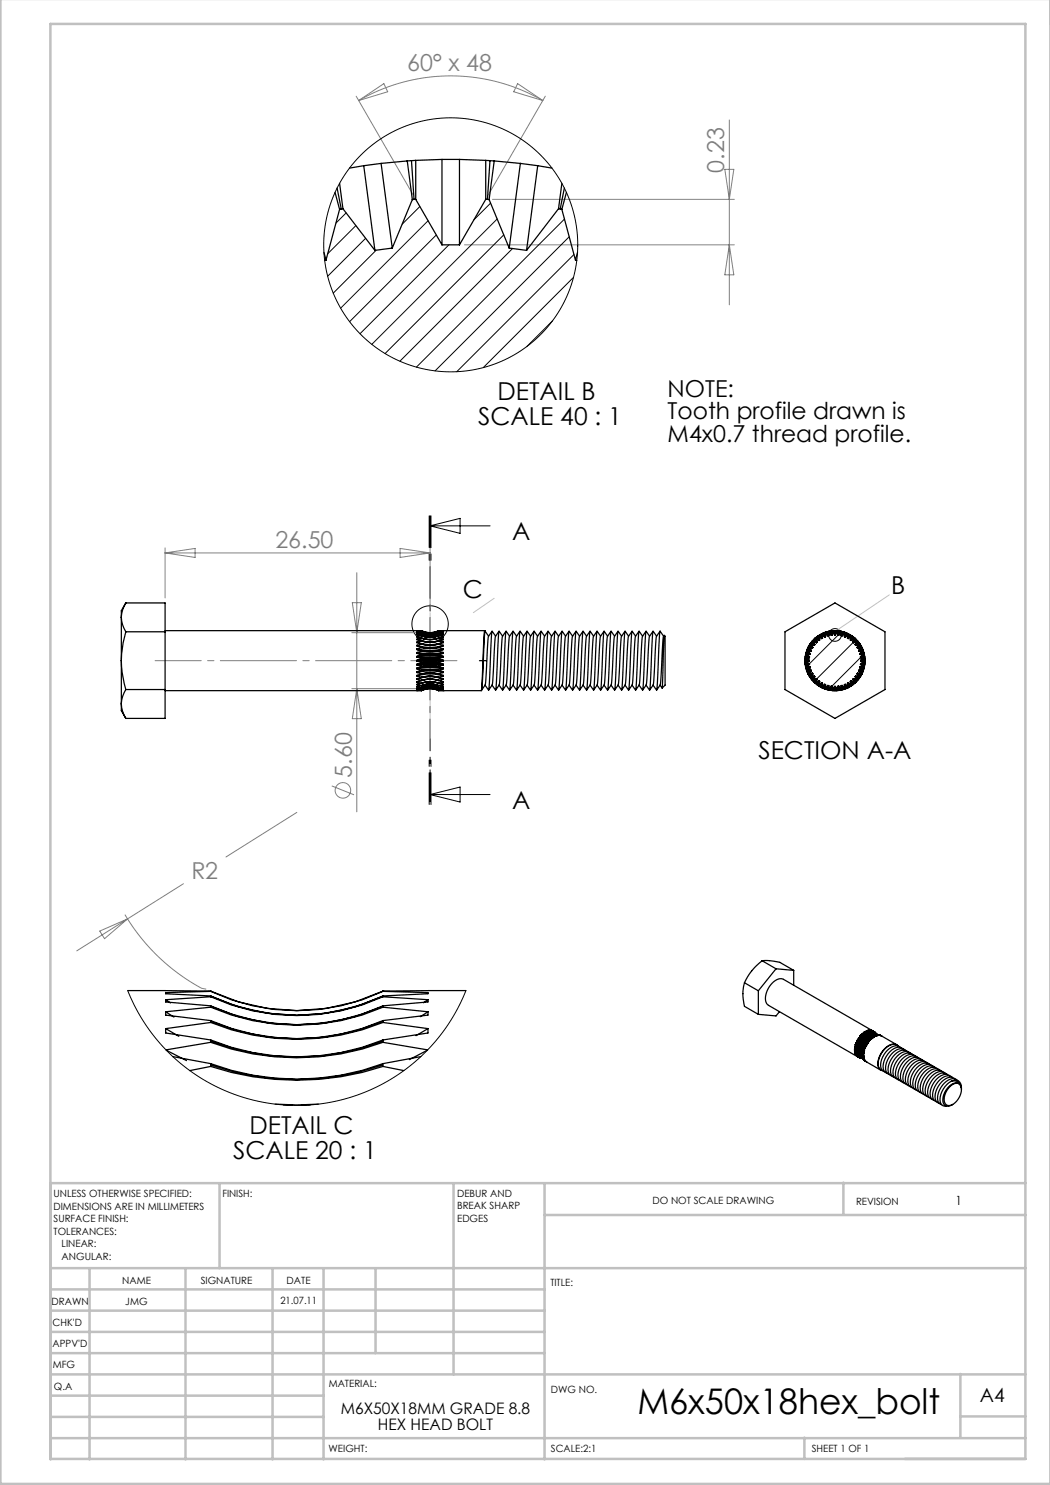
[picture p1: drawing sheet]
<svg xmlns="http://www.w3.org/2000/svg" width="210mm" height="297mm" viewBox="0 0 210 297" stroke-linecap="round" stroke-linejoin="round" font-family="sans-serif">
<g fill="none" stroke="#808080" stroke-width=".2">
<path d="M71.2 19.2l11.4 19.8M103.5 16.7l5.1 3.4-5.9-1.7zM109.1 19.2l-11.5 19.8M71.7 20.1a36.8 36.8 0 0 1 36.9 0M71.7 20.1l5.1-3.4 .7 1.7zM98.5 39.9h48.4M145 33.9h1.8l-.9 6zM145.9 24v37M92.9 49h54M145.9 49l.9 6h-1.8zM33 109.6v10M33 110.6h53"/>
<path d="M33 110.6l6-.9v1.8zM71.4 114.5v47.9M80 109.7l6 .9-6 .9zM86 109.6v11.9M70.4 126.5h14.6M70.4 137.7h14.6M70.5 120.5h1.8l-.9 6zM71.4 137.7l.9 6h-1.8zM66.4 157.2l4.4 1.8M36.7 176.7l-21.3 13.5M59.4 162.5l-14.2 8.9M19.9 186.2l5.6-2.4-4.6 3.9z"/>
<path d="M25 182.9a40 40 0 0 0 15.3 14.8l.9 .1"/>
<circle cx="68.6" cy="158.1" r="1.56"/>
</g>
<g fill="none" stroke="#000" stroke-width=".2">
<path d="M69.2 42.6l-2 2M71.2 45.1l-5.7 5.7M73.1 47.7l-7.6 7.6M75.2 50l-8.5 8.6M84 41.3l-3.6 3.6M85.6 44.2l-17.5 17.4M87.3 47l-17.4 17.3M89.8 49l-17.8 17.7M98.1 40.6l-3.3 3.4M99.4 43.8l-25 25.1M100.7 47l-23.7 23.7M102.5 49.7l-22.5 22.5"/>
<path d="M112.9 43.8l-29.6 29.6M113.8 47.4l-26.8 26.8M114.7 55.5l-18 18M114.8 50.9l-23.5 23.4M110.5 64.2l-5.2 5.1M86 105.2h12M86 105.2l6-1.5v3zM167.6 127l-5.7 5.8M170.6 128.5l-7.2 7.3M172.1 131.5l-5.7 5.7M86 158.9l6-1.5v3zM86 158.9h12"/>
<path d="M25.5 198.1a36.4 36.4 0 0 0 33.9 23 36.4 36.4 0 0 0 33.8-23"/>
<circle cx="90.1" cy="49" r="25.4"/>
<circle cx="86" cy="124.8" r="3.6"/>
<circle cx="167" cy="127" r="1.27"/>
</g>
<path d="M85.8 103.2v10M86 103.2v57.7M86.2 103.2v10M85.8 160.9v-10M86.2 160.9v-10" fill="none" stroke="#000" stroke-width=".2" stroke-dasharray="6.3 1.3 1.3 1.3"/>
<path d="M31 132.1h60.4" fill="none" stroke="#808080" stroke-width=".2" stroke-dasharray="15.2 1.3 1.3 1.3" stroke-dashoffset="6"/>
<path d="M98.8 119.7l-4.1 2.8M177.9 119l-10.3 6.9M86 122.5v25.1" fill="none" stroke="#c0c0c0" stroke-width=".2"/>
<g fill="none" stroke="#c0c0c0" stroke-width=".5">
<path d="M.1 -.1v296.9h210M10.1 236.6h195M43.9 236.6v17M90.7 236.6v38.3M108.9 236.6v55.3M168.7 236.5v6.4M10.1 257.9h98.8M10.1 253.6h195M17.9 253.6v38.3M37.1 253.6v38.3M54.5 253.6v38.3M64.7 253.6v38.3"/>
<path d="M75.1 253.6v17M108.9 243h96.2M10.1 270.6h98.8M10.1 266.4h98.8M10.1 262.1h98.8M10.1 279.1h54.6M10.1 274.9h195M192.1 274.8v12.7M10.1 291.8h195v-287h-195v287.1M10.1 283.4h54.6M10.1 287.6h195M160.9 287.5v4.3"/>
<path d="M192.1 283.3h13"/>
</g>
<g fill="none" stroke="#000" stroke-width=".25">
<path d="M67 38.5l.9 3.4M67.4 37.6l.8 4.2M67.9 36.7l.7 5M72.7 33.1l2.3 17M72.7 33.1l-2.8 .5M76.2 32.7l2.2 16.9M76.2 32.7l-3.5 .4M81.4 32.2l1.1 7.7M81.4 32.2l-5.2 .5M82.3 32.1l.5 7.8M82.3 32.1l-.9 .1M82.5 39.9l-4.1 9.7"/>
<path d="M82.8 39.9h-.3M82.8 39.9h.3M83.1 32.1v7.8M83.1 39.9l5.3 9.1M83.1 32.1h-.8M88.4 31.9v17.1M88.4 31.9l-5.3 .2M88.4 31.9h3.5M91.9 31.9v17.1M91.9 31.9l5.2 .2M97.1 32.1v7.8M97.1 39.9h.4"/>
<path d="M97.1 39.9l-5.2 9.1M97.1 32.1h.9M97.5 39.9h.3M97.8 39.9l4 9.7M98 32.1l-.5 7.8M98 32.1l.8 .1M98.8 32.2l-1 7.7M98.8 32.2l5.3 .5M104.1 32.7l-2.3 16.9M104.1 32.7l3.4 .4M107.5 33.1l-2.2 17M107.5 33.1l2.9 .5"/>
<path d="M112.4 36.7l-.7 5M112.9 37.6l-.9 4.2M113.3 38.5l-.9 3.4M64.8 50.5l.4 1.5M65.2 52l-.3 .1M67.9 41.9l-2.7 10.1M68.2 41.8l-.3 .1M68.6 41.7l-.4 .1M68.6 41.7l6.4 8.4M78.4 49.6l-3.4 .5M88.4 49h3.5M101.8 49.6l3.5 .5"/>
<path d="M111.7 41.7l.3 .1M111.7 41.7l-6.4 8.4M112 41.8l.4 .1M112.4 41.9l2.7 10.1M115.1 52l.3 .1M115.5 50.5l-.4 1.5M24.3 123.5v8.6M24.3 123.5a5.8 5.8 0 0 0 .9 2.9M24.3 132.1v8.7M24.3 132.1a20.2 20.2 0 0 0 .9 5.8M25.2 126.4l-.6 2.2-.3 3.5M25.2 137.9a5.8 5.8 0 0 0-.9 2.9"/>
<path d="M25.2 120.6a5.8 5.8 0 0 0-.9 2.9M25.2 120.6l-.9 1.5v1.4M25.2 120.6h7.8v23.1h-7.8M25.2 126.4h7.8M25.2 137.9h7.8M33 138.1h50.4M33 126.1h50.4M83.4 132.2h5.2M83.4 132h5.2M83.4 132.8l2.3-.1 2.9 .1M83.4 131.4l2.3 .1 2.9-.1M83.4 131.3l2.3 .1 2.9-.1"/>
<path d="M83.4 133l2.3-.1 2.9 .1M83.4 133.6a15.6 15.6 0 0 1 5.2 0M83.4 130.7a15.6 15.6 0 0 0 5.2 0M83.4 133.8a15.7 15.7 0 0 1 5.2 0M83.4 130.5a15.6 15.6 0 0 0 5.2 0M83.4 134.3a10.7 10.7 0 0 1 5.2 0M83.4 129.9a10.7 10.7 0 0 0 5.2 0M83.4 134.5a10.7 10.7 0 0 1 5.2 0M83.4 129.8a10.7 10.7 0 0 0 5.2 0M83.4 135.2a8.3 8.3 0 0 1 5.2 0M83.4 129.1a8.3 8.3 0 0 0 5.2 0M83.4 135.9a6.9 6.9 0 0 1 5.2 0"/>
<path d="M83.4 128.4a6.9 6.9 0 0 0 5.2 0M83.4 127.8l.7 .3M83.4 138.1h.1M83.4 126.1h.1M83.4 126.2h.1M83.4 126.3l.9 .1M83.4 126.6l.9 .1M83.4 126.9l.9 .2M83.4 127.3v.1l.9 .2M83.4 127.8v.2l.9 .1M83.4 128.4v.2l.9 .2M83.4 129.1v.1l.9 .2"/>
<path d="M83.4 129.8v.1M83.4 130.5v.2M83.4 131.3v.1M83.4 132v.2M83.4 132.8v.2M83.4 133.6v.2M83.4 134.3v.2M83.4 129.9l.9 .3M83.4 130.7l.9 .2M83.4 131.4l.9 .3M83.4 132.2l.9 .3M83.4 133l.9 .3"/>
<path d="M83.4 133.8l.9 .2M83.4 134.5l.9 .3M83.4 135.2l.9 .2M83.4 135.9l.9 .2M83.4 136.4l.9 .2M83.4 136.9l.9 .2M83.4 137.4l.9 .1M83.4 137.7l.9 .1M83.4 138h.9M83.4 126.1h.9M83.4 126.2h.9M83.4 127.3l.4 .2"/>
<path d="M83.4 126.9l.3 .1M83.4 126.6l.2 .1M83.4 126.3l.1 .1M83.5 137.9l-.1 .1M83.6 137.6l-.2 .1M83.7 137.2l-.3 .2M83.8 136.7l-.4 .2M84.1 136.1l-.7 .3M84.3 132.5h3.4M84.3 131.8h3.4M84.3 132.6h3.4M84.3 131.7h3.4"/>
<path d="M84.3 131h3.4M84.3 133.3h3.4M84.3 133.3l1.7-.1 1.7 .1M84.3 130.9l1.7 .1 1.7-.1M84.3 130.2l1.7 .1 1.7-.1M84.3 134l1.7-.1 1.7 .1M84.3 134.1l1.7-.1 1.7 .1M84.3 129.5l1.7 .2 1.7-.2M84.3 134.8l1.7-.2 1.7 .2M84.3 134.8a7.7 7.7 0 0 1 3.4 0M84.3 129.4a7.7 7.7 0 0 0 3.4 0M84.3 128.8a7.7 7.7 0 0 0 3.4 0"/>
<path d="M84.3 135.4a7.7 7.7 0 0 1 3.4 0M84.3 135.5a6.4 6.4 0 0 1 3.4 0M84.3 128.8a6.4 6.4 0 0 0 3.4 0M84.3 128.2a6.4 6.4 0 0 0 3.4 0M84.3 136.1a6.4 6.4 0 0 1 3.4 0M84.3 136.1a5.5 5.5 0 0 1 3.4 0M84.3 128.1a5.5 5.5 0 0 0 3.4 0M84.3 127.7a5.5 5.5 0 0 0 3.4 0M84.3 136.6a5.5 5.5 0 0 1 3.4 0M84.3 136.7a5 5 0 0 1 3.4 0M84.3 127.6a5 5 0 0 0 3.4 0M84.3 127.2a5 5 0 0 0 3.4 0"/>
<path d="M84.3 137.1a5 5 0 0 1 3.4 0M84.3 137.1a4.6 4.6 0 0 1 3.4 0M84.3 127.1a4.6 4.6 0 0 0 3.4 0M84.3 126.8a4.6 4.6 0 0 0 3.4 0M84.3 137.5a4.6 4.6 0 0 1 3.4 0M84.3 137.5a4.3 4.3 0 0 1 3.4 0M84.3 126.5a4.3 4.3 0 0 0 3.4 0M84.3 137.8a4.3 4.3 0 0 1 3.4 0M84.3 137.8a4.1 4.1 0 0 1 3.4 0M84.3 126.4a4.1 4.1 0 0 0 3.4 0M84.3 126.3a4.1 4.1 0 0 0 3.4 0M84.3 138a4.1 4.1 0 0 1 3.4 0"/>
<path d="M84.3 138a4 4 0 0 1 3.4 0M84.3 138.1a4 4 0 0 1 3.4 0M84.3 126.2a4 4 0 0 0 3.4 0M84.3 126.3h-.9M84.3 134.8l-.9 .3v.1M84.3 135.5l-.9 .2v.2M84.3 136.1l-.9 .2v.1M84.3 136.7l-.9 .1v.1M84.3 137.1l-.9 .3M84.3 137.5l-.9 .2M84.3 137.8l-.9 .2M84.3 138l-.9 .1h.9"/>
<path d="M84.3 126.4v.1M84.3 126.5l-.9 .1M84.3 126.7v.1M84.3 126.8l-.9 .1M84.3 127.1h.1M84.3 127.2l-.9 .1M84.3 127.6h.1M84.3 127.7l-.9 .1M84.3 128.1v.1M84.3 128.2l-.9 .2M84.3 128.8h.1M84.3 128.8l-.9 .3"/>
<path d="M84.3 129.4v.1M84.3 129.5l-.9 .3M84.3 130.2h.1M84.3 130.2l-.9 .3M84.3 130.9v.1M84.3 131l-.9 .3M84.3 131.7h.1M84.3 131.8l-.9 .2M84.3 132.5h.1M84.3 132.6l-.9 .2M84.3 133.3h.1M84.3 133.3l-.9 .3"/>
<path d="M84.3 134v.1M84.3 134.1l-.9 .2M84.3 134.8h.1M84.3 135.4v.1M84.3 136.1h.1M84.3 136.6h.1M84.3 137.1h.1M84.3 137.5h.1M84.3 137.8h.1M84.3 138h.1M84.3 138.1h.1M84.3 138.1h-.9"/>
<path d="M84.3 126.1h.1M84.3 126.2h-.9M84.3 126.2v.1M84.3 134.1l1.7-.2 1.7 .2M84.3 135.5l1.7-.2 1.7 .2M84.3 128.8l1.7 .2 1.7-.2M84.3 136.1l1.7-.3 1.7 .3M84.3 128.2l1.7 .2 1.7-.2M84.3 136.6l1.7-.2 1.7 .2M84.3 127.6l1.7 .3 1.7-.3M84.3 137.1l1.7-.3 1.7 .3M84.3 127.1l1.7 .4 1.7-.4"/>
<path d="M84.3 137.5a4.4 4.4 0 0 1 3.4 0M84.3 126.8a4.4 4.4 0 0 0 3.4 0M84.3 137.8a4.2 4.2 0 0 1 3.4 0M84.3 126.5a4.2 4.2 0 0 0 3.4 0M84.3 126.1a4 4 0 0 0 3.4 0M84.3 127.1v.1M84.3 127.6v.1M84.3 128.2h.1M84.3 129.5h.1M84.3 131h.1M84.3 131.7v.1M84.3 132.5v.1"/>
<path d="M84.3 134.1h.1M84.3 135.5h.1M84.3 136.6v.1M87.7 126.1v.1M87.7 138.1h.1M87.7 138h.1M87.7 137.8h.1M87.7 137.5h.1M87.7 137.1h.1M87.7 136.6v.1M87.7 136.1h.1M87.7 135.5h.1"/>
<path d="M87.7 134.8h.1M87.7 134.1h.1M87.7 133.3h.1M87.7 132.5v.1M87.7 131.7v.1M87.7 131h.1M87.7 130.2h.1M87.7 129.5h.1M87.7 128.8h.1M87.7 128.2h.1M87.7 127.6v.1M87.7 127.1v.1"/>
<path d="M87.7 126.8h.1M87.7 126.5h.1M87.7 126.3h.1M87.7 134.8l.9 .3v.1M87.7 135.5l.9 .2v.2M87.7 136.1l.9 .2v.1M87.7 136.7l.9 .1v.1M87.7 137.1l.9 .3M87.7 137.5l.9 .2M87.7 137.8l.9 .2M87.7 138l.9 .1h-.9M87.7 126.2h.9"/>
<path d="M87.7 138.1h.9M87.7 136.6h.1M87.7 135.4v.1M87.7 134.1l.9 .2M87.7 134v.1M87.7 133.3l.9 .3M87.7 132.6l.9 .2M87.7 132.5h.1M87.7 131.8l.9 .2M87.7 131.7h.1M87.7 131l.9 .3M87.7 130.9v.1"/>
<path d="M87.7 130.2l.9 .3M87.7 129.5l.9 .3M87.7 129.4v.1M87.7 128.8l.9 .3M87.7 128.2l.9 .2M87.7 128.1v.1M87.7 127.7l.9 .1M87.7 127.6h.1M87.7 127.2l.9 .1M87.7 127.1h.1M87.7 126.8l.9 .1M87.7 126.5l.9 .1"/>
<path d="M87.7 126.3h.9M88 136.2l.6 .2M88.3 136.8l.3 .1M88.4 137.2l.2 .2M88.5 137.6l.1 .1M88.6 137.9v.1M88.6 127.8l-.6 .3M88.6 126.1h.1M88.6 138.1h.1M88.6 138.1h7.6M88.6 126.1h8.3M88.6 126.2h.1"/>
<path d="M88.6 126.3l-.9 .1M88.6 126.6l-.9 .1M88.6 126.9l-.9 .2M88.6 127.3v.1l-.9 .2M88.6 127.8v.2l-.9 .1M88.6 128.4v.2l-.9 .2M88.6 129.1v.1l-.9 .2M88.6 129.8v.1M88.6 130.5v.2M88.6 131.3v.1M88.6 132v.2M88.6 132.8v.2"/>
<path d="M88.6 133.6v.2M88.6 134.3v.2M88.6 126.1h-.9M88.6 138h-.9M88.6 137.7l-.9 .1M88.6 137.4l-.9 .1M88.6 136.9l-.9 .2M88.6 136.4l-.9 .2M88.6 135.9l-.9 .2M88.6 135.2l-.9 .2M88.6 134.5l-.9 .3M88.6 133.8l-.9 .2"/>
<path d="M88.6 133l-.9 .3M88.6 132.2l-.9 .3M88.6 131.4l-.9 .3M88.6 130.7l-.9 .2M88.6 129.9l-.9 .3M88.6 126.2h-.9M88.6 127.3l-.3 .2M88.6 126.9l-.2 .1M88.6 126.6l-.1 .1M88.6 126.3v.1M95.9 132.1h1.4M96.3 138v.1"/>
<path d="M97 126.1l.7 1.1M97 126.2l-.8 11.9M97 137l.7 1M97 126.3l-.7 11.7M97.7 127.3l.7-1-.7 11.7a2.59 2.59 0 0 0 .9-2.4l.5-8.3M97.7 127.3l-.6 8.9a2.16 2.16 0 0 1-.8 1.8M98.4 137l.7 1M98.4 126.3l.7 1 .7-1-.7 11.7a2.6 2.6 0 0 0 .9-2.4l.5-8.3M99.8 137l.7 1M99.8 126.3l.7 1 .7-1M101.2 126.3l-.7 11.7a2.68 2.68 0 0 0 .9-2.4l.5-8.3M101.2 137l.7 1"/>
<path d="M101.2 126.3l.7 1 .7-1M102.6 126.3l-.7 11.7a2.68 2.68 0 0 0 .9-2.4l.5-8.3M102.6 137l.7 1M102.6 126.3l.7 .9M104 126.3l-.7 1M104 126.3l-.7 11.7a2.68 2.68 0 0 0 .9-2.4l.5-8.3M104 137l.7 1M104 126.3l.7 .9M104.7 127.3l.7-1-.7 11.7a2.59 2.59 0 0 0 .9-2.4l.5-8.3M105.4 137l.7 1M105.4 126.3l.7 1 .7-1-.7 11.7a2.6 2.6 0 0 0 .9-2.4l.5-8.3M106.8 137l.7 1"/>
<path d="M106.8 126.3l.7 1 .7-1M108.2 126.3l-.7 11.7a2.68 2.68 0 0 0 .9-2.4l.5-8.3M108.2 137l.7 1M108.2 126.3l.7 1 .7-1M109.6 126.3l-.7 11.7a2.68 2.68 0 0 0 .9-2.4l.5-8.3M109.6 137l.7 1M109.6 126.3l.7 .9M111 126.3l-.7 1M111 126.3l-.7 11.7a2.68 2.68 0 0 0 .9-2.4l.5-8.3M111 137l.7 1M111 126.3l.7 .9M111.7 127.3l.7-1-.7 11.7a2.59 2.59 0 0 0 .9-2.4l.5-8.3"/>
<path d="M112.4 137l.7 1M112.4 126.3l.7 .9M113.1 127.3l.7-1-.7 11.7a2.6 2.6 0 0 0 .9-2.4l.5-8.3M113.8 137l.7 1M113.8 126.3l.7 1 .7-1M115.2 126.3l-.7 11.7a2.68 2.68 0 0 0 .9-2.4l.5-8.3M115.2 137l.7 1M115.2 126.3l.7 1 .7-1M116.6 126.3l-.7 11.7a2.68 2.68 0 0 0 .9-2.4l.5-8.3M116.6 137l.7 1M116.6 126.3l.7 .9M118 126.3l-.7 1"/>
<path d="M118 126.3l-.7 11.7a2.68 2.68 0 0 0 .9-2.4l.5-8.3M118 137l.7 1M118 126.3l.7 .9M118.7 127.3l.7-1-.7 11.7a2.59 2.59 0 0 0 .9-2.4l.5-8.3M119.4 137l.7 1M119.4 126.3l.7 .9M120.1 127.3l.7-1-.7 11.7a2.6 2.6 0 0 0 .9-2.4l.5-8.3M120.8 137l.7 1M120.8 126.3l.7 1 .7-1M122.2 126.3l-.7 11.7a2.68 2.68 0 0 0 .9-2.4l.5-8.3M122.2 137l.7 1M122.2 126.3l.7 1 .7-1"/>
<path d="M123.6 126.3l-.7 11.7a2.68 2.68 0 0 0 .9-2.4l.5-8.3M123.6 137l.7 1M123.6 126.3l.7 1 .7-1M125 126.3l-.7 11.7a2.68 2.68 0 0 0 .9-2.4l.5-8.3M125 137l.7 1M125 126.3l.7 .9M125.7 127.3l.7-1-.7 11.7a2.59 2.59 0 0 0 .9-2.4l.5-8.3M126.4 137l.7 1M126.4 126.3l.7 .9M127.1 127.3l.7-1-.7 11.7a2.59 2.59 0 0 0 .9-2.4l.5-8.3M127.8 137l.7 1M127.8 126.3l.7 1 .7-1"/>
<path d="M129.2 126.3l-.7 11.7a2.68 2.68 0 0 0 .9-2.4l.5-8.3M129.2 137l.7 1M129.2 126.3l.7 1 .7-1M130.6 126.3l-.7 11.7a2.68 2.68 0 0 0 .9-2.4l.5-8.3M130.6 137l.7 1M130.6 126.3l.7 1 .7-1M132 137l.4 .6M132 126.2l.7 1M132 126.2l-.7 11.8a2.68 2.68 0 0 0 .9-2.4l.5-8.3M132.8 127.1a2.36 2.36 0 0 1 .2 1.8v8.1l-.6 .6zM132.8 127.1l-.1 .2M157 126.4l10-5.8 10 5.8v11.5l-10 5.8-10-5.8z"/>
<path d="M161 132h.9M161 132.2h.9M161 132v.2M161 132.2v.3M161 132.5h.4M161 131.8h.4M161 132.5h.1M161 131.8v.2M161 131.7l.4 .1M161 131.7v.1M161 132.5v.1M161 132.6v.2"/>
<path d="M161 131.7h.1M161 131.4l.9 .1M161 132.8l.1 .2M161 131.4v.3M161.1 131.3l.8 .1M161.1 133v.3M161.1 131.3l-.1 .1M161.1 131l.4 .1M161.1 131v.3M161.1 133.3h.1M161.1 131h.4M161.1 131h.1"/>
<path d="M161.1 130.9l.4 .1M161.1 130.9v.1M161.1 133.3l.1 .3M161.2 130.7l.8 .2M161.2 133.6v.2M161.2 130.7l-.1 .2M161.2 130.5l.8 .2M161.2 130.5v.2M161.2 133.8l.1 .2M161.3 130.2l.4 .1M161.3 130.2l-.1 .3M161.3 134v.1"/>
<path d="M161.3 130.2h.1M161.3 134.1h.1M161.3 134.1l.1 .2M161.4 132.5h-.4M161.4 131.8l.5 .2M161.4 132.5h.1M161.4 131.8h.1M161.4 132.5l-.4 .1M161.4 132.5l.5 .2M161.4 129.9l.8 .3M161.4 134.3l.1 .2M161.4 129.9l-.1 .3"/>
<path d="M161.5 129.8l.8 .3M161.5 134.5l.1 .3M161.5 129.8l-.1 .1M161.5 133.2l-.4 .1M161.5 131.1l.4 .3M161.5 133.2h.1M161.5 131v.1M161.5 131h.1M161.5 133.2l.5 .2M161.6 129.5l.4 .2M161.6 129.5l-.1 .3M161.6 134.8h.1"/>
<path d="M161.6 129.4l.4 .2M161.6 134.8l.2 .3M161.6 129.4v.1M161.7 133.9l-.4 .1M161.7 130.3l.3 .4M161.7 133.9h.1M161.7 133.9l-.4 .2M161.7 130.3h.1M161.7 133.9v.1M161.7 134l-.4 .1M161.7 134h.5M161.8 129.2l.7 .4"/>
<path d="M161.8 135.1v.1M161.8 129.2l-.2 .2M161.8 129.1l.8 .4M161.8 135.2l.2 .2M161.8 129.1v.1M161.9 132.2l-.5 .3M161.9 132v.2M161.9 132.7l-.9 .1M161.9 132.7v.2M161.9 131.5l-.5 .3M161.9 132.9l-.8 .1M161.9 132.9l-.4 .3"/>
<path d="M161.9 131.4v.1M162 134.6l-.4 .2M162 129.7l.3 .4M162 134.6h.1M162 129.7h.1M162 134.6h.5M162 129.6h.5M162 128.8l.3 .2M162 135.4v.1M162 128.8l-.2 .3M162 133.4l-.8 .2M162 130.9l-.5 .1"/>
<path d="M162 133.4v.2M162 135.5l.2 .2M162 128.8h.1M162 133.6l-.8 .2M162 130.7v.2M162 133.6l-.3 .3M162.2 128.6l.7 .5M162.2 135.7l.1 .2M162.2 128.6l-.2 .2M162.2 134l-.8 .3M162.2 130.2l-.5 .1M162.2 134l.1 .2"/>
<path d="M162.3 134.2l-.8 .3M162.3 130.1l-.1 .1M162.3 134.2l-.3 .4M162.3 128.4l.7 .5M162.3 135.9l.2 .2M162.3 128.4l-.1 .2M162.3 135.2l-.3 .2M162.3 129l.3 .5M162.3 135.2v.1M162.3 135.3l-.3 .2M162.3 129h.1M162.3 135.3h.1"/>
<path d="M162.3 129l.6 .1M162.5 128.2l.3 .2M162.5 136.1h.1M162.5 128.2l-.2 .2M162.5 128.2h.1M162.5 134.6l-.7 .5M162.5 134.6l.1 .2M162.5 128.1l.3 .3M162.5 136.1l.2 .2M162.5 128.1v.1M162.6 134.8l-.8 .4M162.6 129.5l-.1 .1"/>
<path d="M162.6 134.8l-.3 .4M162.7 128l.6 .6M162.7 136.3l.1 .1M162.7 128l-.2 .1M162.8 135.8l-.3 .3M162.8 128.4l.2 .5M162.8 135.8h.1M162.8 128.4h.1M162.8 128.4l.5 .2M162.8 127.8l.6 .6M162.8 136.4l.2 .2M162.8 127.8l-.1 .2"/>
<path d="M162.9 135.2l-.7 .5M162.9 135.2l-.6 .1M162.9 135.2l.1 .1M163 135.3l-.7 .6M163 128.9l-.1 .2M163 135.3l-.2 .5M163 127.7l.3 .2M163 136.6h.1M163 127.7l-.2 .1M163 127.6l.3 .3M163 136.6l.1 .1M163 127.6v.1"/>
<path d="M163.1 127.6l.2 .3M163.1 136.7l.2 .1M163.1 127.6h-.1M163.3 127.4l.5 .7M163.3 136.8l.1 .1M163.3 127.4l-.2 .2M163.3 136.3l-.3 .3M163.3 127.9l.1 .5M163.3 136.4l-.3 .2M163.3 135.7l-.6 .6M163.3 127.9h.1M163.3 136.4h.1"/>
<path d="M163.3 135.7l.1 .1M163.3 135.7l-.5 .1M163.3 136.4l-.2 .3M163.3 127.9l.5 .2M163.4 127.3l.5 .7M163.4 136.9l.2 .2M163.4 127.3l-.1 .1M163.4 135.8l-.6 .6M163.4 128.4l-.1 .2M163.4 135.8l-.1 .5M163.6 127.2l.3 .3M163.6 137.1h.1"/>
<path d="M163.6 127.2l-.2 .1M163.7 127.1l.2 .4M163.7 137.1h.1M163.7 127.1l-.1 .1M163.7 137.1l.2 .2M163.7 127.1h.1M163.8 136.2l-.5 .6M163.8 136.2l.1 .1M163.8 136.2l-.5 .2M163.9 136.8l-.3 .3M163.9 127.5v.5M163.9 136.8h.1"/>
<path d="M163.9 136.8l-.2 .3M163.9 127.5h.1M163.9 127.5l.4 .2M163.9 127l.4 .7M163.9 137.3l.2 .1M163.9 127l-.2 .1M163.9 136.3l-.5 .6M163.9 128l-.1 .1M163.9 136.3v.5M164.1 126.9l.4 .7M164.1 137.4l.2 .1M164.1 126.9l-.2 .1"/>
<path d="M164.3 126.8l.2 .3M164.3 137.5h.1M164.3 126.8l-.2 .1M164.3 126.8h.1M164.3 136.5l-.4 .8M164.3 136.5l.2 .1M164.3 136.5l-.4 .3M164.4 126.7l.1 .4M164.4 137.5l.2 .1M164.4 126.7l-.1 .1M164.5 136.6l-.4 .8M164.5 137.2l-.2 .3"/>
<path d="M164.5 127.6l-.2 .1M164.5 127.1v.5M164.5 136.6v.6M164.5 137.2h.1M164.5 127.1h.1M164.5 137.2l-.1 .3M164.5 127.1l.4 .3M164.6 126.6l.3 .8M164.6 137.6l.2 .1M164.6 126.6l-.2 .1M164.8 126.6l.3 .7M164.8 137.7l.2 .1"/>
<path d="M164.8 126.6h-.2M164.9 136.9l-.3 .7M164.9 136.9l-.4 .3M164.9 136.9h.2M165 126.5l.2 .3M165 137.8h.1M165 126.5l-.2 .1M165.1 126.5l.1 .3M165.1 137.8h.1M165.1 126.5h-.1M165.1 136.9l-.3 .8M165.1 126.4l.1 .4"/>
<path d="M165.1 136.9l.1 .5M165.1 127.3l-.2 .1M165.1 137.8l.3 .1M165.1 126.4v.1M165.2 137.4l-.2 .4M165.2 126.8l-.1 .5M165.2 137.4l-.1 .4M165.2 126.8h.1M165.2 137.4v.1M165.2 137.5l-.1 .3M165.2 126.8l.4 .4M165.4 126.4l.2 .8"/>
<path d="M165.4 137.9l.1 .1M165.4 126.4h-.3M165.5 126.3l.2 .8M165.5 138h.3M165.5 126.3l-.1 .1M165.6 137.1l-.2 .8M165.6 137.1l-.4 .4M165.6 137.1h.1M165.7 137.1l-.2 .9M165.7 137.1l.2 .5M165.7 127.1l-.1 .1M165.8 126.3l.1 .3"/>
<path d="M165.8 138h.1M165.8 126.3h-.3M165.8 126.3h.1M165.9 126.2v.4M165.9 138l.2 .1M165.9 126.2l-.1 .1M165.9 137.6l-.1 .4M165.9 126.6l-.2 .5M165.9 126.6h.1M165.9 137.6h.1M165.9 137.6v.4M165.9 126.6l.3 .4"/>
<path d="M166.1 126.2l.1 .8M166.1 138.1h.2M166.1 126.2h-.2M166.2 137.2l-.1 .9M166.2 137.2l-.3 .4M166.2 137.2h.2M166.3 126.2l.1 .8M166.3 138.1h.3M166.3 126.2h-.2M166.4 137.2l-.1 .9M166.4 127h-.2M166.4 137.2l.2 .5"/>
<path d="M166.6 126.2v.3M166.6 138.1h.1M166.6 126.2h-.3M166.6 126.1v.4M166.6 137.7v.4M166.6 126.5l-.2 .5M166.6 137.7h.1M166.6 126.5h.1M166.6 126.5l.3 .5M166.6 138.1h.3M166.6 126.1v.1M166.9 137.3v.8"/>
<path d="M166.9 126.1v.9M166.9 138.1h.2M166.9 126.1h.2M166.9 127h.2M166.9 137.3l-.3 .4M166.9 137.3h.2M166.9 126.1h-.3M167.1 137.3v.8M167.1 126.1v.9M167.1 137.3l.2 .4M167.1 126.1h.2M167.3 137.7v.4"/>
<path d="M167.3 126.1v.4M167.3 126.5h.1M167.3 126.5l-.2 .5M167.3 137.7h.1M167.3 138.1h-.2M167.3 126.1l.1 .1M167.4 137.7v.4M167.4 126.5h.1M167.4 126.5l.2 .5M167.4 137.7h.1M167.4 126.1v.4M167.4 138.1h-.1"/>
<path d="M167.4 126.2v.3M167.4 138.1h.1M167.4 126.2h.3M167.6 137.2l.1 .9M167.6 127h.2M167.6 137.2l-.2 .5M167.7 126.2l-.1 .8M167.7 138.1h-.3M167.7 126.2h.2M167.8 137.2l.1 .9M167.8 137.2l.3 .4M167.8 137.2h-.2"/>
<path d="M167.9 126.2l-.1 .8M167.9 138.1h-.2M167.9 126.2h.2M168.1 137.6v.4M168.1 126.6l-.3 .4M168.1 126.6h.1M168.1 137.6l.1 .4M168.1 137.6h.1M168.1 126.6l.1 .5M168.1 126.2v.4M168.1 138l-.2 .1M168.1 126.2l.1 .1"/>
<path d="M168.2 126.3l-.1 .3M168.2 138h-.1M168.2 126.3h.1M168.2 138h.1M168.2 126.3h.3M168.2 137.1l.3 .9M168.2 127.1l.2 .1M168.2 137.1l-.1 .5M168.4 137.1l.2 .8M168.4 137.1l.4 .4M168.4 137.1h-.2M168.5 126.3l-.3 .8"/>
<path d="M168.5 138h-.3M168.5 126.3l.1 .1M168.6 126.4l-.2 .8M168.6 137.9l-.1 .1M168.6 126.4h.3M168.8 137.5l.1 .3M168.8 126.8l-.4 .4M168.8 126.8h.1M168.8 137.4l.1 .4M168.8 137.4l.2 .4M168.8 126.8l.1 .5M168.8 137.4h.1"/>
<path d="M168.9 136.9l.3 .8M168.9 126.4l-.1 .4M168.9 127.3l.1 .1M168.9 136.9l-.1 .5M168.9 137.8l-.3 .1M168.9 126.4v.1M168.9 126.5l-.1 .3M168.9 126.5h.1M169 126.5l-.2 .3M169 137.8h-.1M169 126.5l.2 .1M169 136.9l.4 .7"/>
<path d="M169 136.9l.5 .3M169 136.9h-.1M169.2 126.6l-.3 .7M169.2 137.7l-.2 .1M169.2 126.6h.2M169.4 126.6l-.4 .8M169.4 137.6l-.2 .1M169.4 126.6l.2 .1M169.5 137.2l.1 .3M169.5 127.1l-.5 .3M169.5 127.1h.1M169.5 137.2l.2 .3"/>
<path d="M169.5 137.2h.1M169.5 136.6l.4 .8M169.5 127.1v.5M169.5 136.6v.6M169.5 127.6l.1 .1M169.6 126.7l-.1 .4M169.6 137.5l-.2 .1M169.6 126.7l.1 .1M169.6 136.5l.5 .8M169.6 136.5l.5 .3M169.6 136.5l-.1 .1M169.7 126.8l-.2 .3"/>
<path d="M169.7 137.5h-.1M169.7 126.8h.1M169.7 137.5h.1M169.7 126.8l.2 .1M169.9 126.9l-.4 .7M169.9 137.4l-.2 .1M169.9 126.9l.2 .1M170.1 136.3l.5 .6M170.1 136.3v.5M170.1 128l.1 .1M170.1 127l-.5 .7M170.1 137.3l-.2 .1"/>
<path d="M170.1 127l.2 .1M170.1 136.8l.2 .3M170.1 127.5h.1M170.1 127.5l-.5 .2M170.1 136.8h.1M170.1 136.8l.3 .3M170.1 127.5v.5M170.2 136.2l.5 .6M170.2 136.2l.5 .2M170.2 136.2l-.1 .1M170.3 127.1l-.2 .4M170.3 137.1l-.2 .2"/>
<path d="M170.3 127.1h.1M170.3 137.1h.1M170.3 127.1l.1 .1M170.4 127.2l-.3 .3M170.4 137.1h-.1M170.4 127.2l.2 .1M170.6 135.8l.6 .6M170.6 135.8l.1 .5M170.6 128.4l.1 .2M170.6 127.3l-.5 .7M170.6 136.9l-.2 .2M170.6 127.3l.1 .1"/>
<path d="M170.7 136.4l.2 .3M170.7 127.9l-.5 .2M170.7 127.9h.1M170.7 136.4l.3 .2M170.7 135.7l.6 .6M170.7 135.7l.5 .1M170.7 135.7l-.1 .1M170.7 136.3l.3 .3M170.7 127.9l-.1 .5M170.7 136.3v.1M170.7 127.4l-.5 .7M170.7 136.8l-.1 .1"/>
<path d="M170.7 127.4l.2 .2M170.9 127.6l-.2 .3M170.9 136.7l-.2 .1M170.9 127.6h.1M171 127.6l-.3 .3M171 136.6l-.1 .1M171 127.6v.1M171 127.7l-.3 .2M171 136.6h.1M171 127.7l.2 .1M171 135.3l.7 .6M171 128.9l.1 .2"/>
<path d="M171 135.3l.2 .5M171.1 135.2l.7 .5M171.1 135.2l.6 .1M171.1 135.2l-.1 .1M171.2 127.8l-.6 .6M171.2 136.4l-.2 .2M171.2 127.8l.1 .2M171.2 135.8l.3 .3M171.2 128.4l-.5 .2M171.2 128.4h.1M171.2 135.8h.1M171.2 128.4l-.2 .5"/>
<path d="M171.3 128l-.6 .6M171.3 136.3l-.1 .1M171.3 128l.2 .1M171.4 134.8l.7 .4M171.4 134.8l.3 .4M171.4 129.5l.1 .1M171.5 128.1l-.3 .3M171.5 136.1l-.2 .2M171.5 128.1v.1M171.5 134.6l.7 .5M171.5 134.6h.5M171.5 134.6l-.1 .2"/>
<path d="M171.5 129.6h.5M171.5 128.2l-.3 .2M171.5 136.1h.1M171.5 128.2h.1M171.5 128.2l.2 .2M171.7 135.3l.3 .2M171.7 129l-.6 .1M171.7 129h.1M171.7 135.2l.3 .2M171.7 135.2v.1M171.7 129l-.3 .5M171.7 128.4l-.7 .5"/>
<path d="M171.7 135.9l-.2 .2M171.7 128.4l.1 .2M171.7 134.2l.8 .3M171.7 134.2l.3 .4M171.7 130.1l.1 .1M171.8 134l.8 .3M171.8 134l-.1 .2M171.8 130.2l.5 .1M171.8 128.6l-.7 .5M171.8 135.7l-.1 .2M171.8 128.6l.2 .2M171.9 133.6l.9 .2"/>
<path d="M171.9 133.6l.4 .3M171.9 130.7l.1 .2M172 128.8l-.3 .2M172 128.8h.1M172 135.5l-.2 .2M172 133.4l.8 .2M172 133.4l-.1 .2M172 130.9l.5 .1M172 135.4v.1M172 128.8l.1 .3M172 134.6l.4 .2M172 129.6v.1"/>
<path d="M172 134.6h.1M172 129.7h.1M172 129.7l-.3 .4M172.1 132.9l.8 .1M172.1 132.9l.4 .3M172.1 131.4v.1M172.1 132.7l.9 .1M172.1 131.5l.5 .3M172.1 132.7v.2M172.1 132.2h.9M172.1 132h.9M172.1 132.2l.5 .3"/>
<path d="M172.1 132v.2M172.1 129.1l-.7 .4M172.1 135.2l-.1 .2M172.1 129.1l.1 .1M172.2 129.2l-.7 .4M172.2 135.1l-.1 .1M172.2 129.2l.2 .2M172.3 134l.4 .1M172.3 134h-.5M172.3 130.3h.1M172.3 133.9l.4 .2M172.3 133.9v.1"/>
<path d="M172.3 133.9l.4 .1M172.3 133.9h.1M172.3 130.3l-.4 .4M172.4 129.4l-.4 .2M172.4 134.8l-.2 .3M172.4 129.4v.1M172.4 129.5l-.4 .2M172.4 134.8h.1M172.4 129.5l.1 .3M172.5 133.2l.4 .1M172.5 133.2l-.5 .2M172.5 131h.1"/>
<path d="M172.5 131v.1M172.5 133.2h.1M172.5 131.1l-.4 .3M172.5 129.8l-.8 .3M172.5 134.5l-.1 .3M172.5 129.8l.1 .1M172.6 129.9l-.8 .3M172.6 134.3l-.1 .2M172.6 129.9l.1 .3M172.6 132.5l.4 .1M172.6 131.8h.1M172.6 132.5l-.5 .2"/>
<path d="M172.6 132.5h.4M172.6 131.8h.4M172.6 132.5h.1M172.6 131.8l-.5 .2M172.7 130.2l-.4 .1M172.7 134.1l-.1 .2M172.7 130.2h.1M172.7 134.1h.1M172.7 134v.1M172.7 130.2l.1 .3M172.8 130.5l-.9 .2M172.8 133.8l-.1 .2"/>
<path d="M172.8 130.5v.2M172.8 130.7l-.8 .2M172.8 133.6v.2M172.8 130.7l.1 .2M172.9 130.9l-.4 .1M172.9 133.3l-.1 .3M172.9 130.9v.1M172.9 131h-.4M172.9 133.3h.1M172.9 131h.1M172.9 131l-.4 .1M172.9 131v.3"/>
<path d="M172.9 131.3l-.8 .1M172.9 133v.3M172.9 131.3l.1 .1M173 131.4l-.9 .1M173 131.4v.3M173 132.8l-.1 .2M173 131.7l-.4 .1M173 131.7h.1M173 132.6v.2M173 131.7v.1M173 132.5v.1M173 132.5h.1"/>
<path d="M173 131.8v.2M173 132.2v.3M173 132v.2M24.3 140.8a5.8 5.8 0 0 0 .9 2.9M24.3 140.8v1.3l.9 1.6M25.5 198.1l16.7 .1M33.1 199.9v.5l9 .8M33.1 199.9l1 .7M42.1 199.4a41.3 41.3 0 0 0 34.5 0M42.1 199.2a40.3 40.3 0 0 0 34.5 0M42.1 198.3a40.3 40.3 0 0 0 34.5 0M42.1 199.4l-9 .5"/>
<path d="M42.1 198.3l-9 .2v.3l9 .4M42.1 199.2l.1 .1M42.2 199.3a40.6 40.6 0 0 0 34.3 0M42.2 198.2a40 40 0 0 0 34.3 0M42.2 198.2l-.1 .1M42.2 199.3l-.1 .1M76.5 198.2l.1 .1M76.5 199.3l.1 .1M76.6 198.3l9 .2v.3l-9 .4M76.6 199.4l9 .5M76.6 199.2l-.1 .1M85.6 199.9v.5l-9 .8"/>
<path d="M85.6 199.9l-.9 .7M93.2 198.1l-16.7 .1M148.9 196.6l-.3 2.1 .3 2.6 2.8 1.6M148.9 196.6l2.8 1.6M151.7 198.2v4.7M152.4 192.2a11.3 11.3 0 0 0-3.5 4.4M152.4 192.2l1.5-.1 2.1 .4 2.7 1.6M152.4 192.2l2.8 1.6M155.2 193.8l-3.5 4.4M155.2 193.8l3.5 .3M158.7 194.1v2.9M33.1 202.4v.6l9 1.1"/>
<path d="M33.1 205.7v.9l9 1.4M33.1 205.7l2.7 1.6M33.1 202.4l1.7 1M33.3 210.1l4 2M34.6 211.3l7.5 1.4M42.1 213.3a55.2 55.2 0 0 0 34.5 0M42.1 212.7a49.5 49.5 0 0 0 34.5 0M42.1 208.5a49.5 49.5 0 0 0 34.5 0M42.1 208a45.6 45.6 0 0 0 34.5 0M42.1 204.5a45.6 45.6 0 0 0 34.5 0M42.1 204.1a43 43 0 0 0 34.5 0M42.1 201.4a43 43 0 0 0 34.5 0"/>
<path d="M42.1 201.2a41.3 41.3 0 0 0 34.5 0M42.1 201.2l.1 .1M42.1 201.4l-9 1M42.1 204.1l.1 .2M42.1 204.5l-9 1.2M42.1 208l.1 .2M42.1 208.5l-8.9 1.5M42.1 212.7l.1 .3M42.1 213.3l-4.1 .8M42.2 213a52 52 0 0 0 34.3 0M42.2 208.2a47.3 47.3 0 0 0 34.3 0M42.2 204.3a44.1 44.1 0 0 0 34.3 0"/>
<path d="M42.2 201.3a41.9 41.9 0 0 0 34.3 0M42.2 201.3l-.1 .1M42.2 204.3l-.1 .2M42.2 208.2l-.1 .3M42.2 213l-.1 .3M76.5 213l.1 .3M76.5 208.2l.1 .3M76.5 204.3l.1 .2M76.5 201.3l.1 .1M76.6 213.3l4.2 .8M76.6 212.7l-.1 .3M76.6 208.5l8.9 1.5"/>
<path d="M76.6 208l-.1 .2M76.6 204.5l9 1.2M76.6 204.1l-.1 .2M76.6 201.4l9 1M76.6 201.2l-.1 .1M84.2 211.3l-7.6 1.4M85.5 210.1l-3.6 1.8M85.6 202.4v.6l-9 1.1M85.6 205.7v.9l-9 1.4M85.6 205.7l-2.4 1.4M85.6 202.4l-1.5 .9M155.9 202.3l-.7 .9-3.5-.3"/>
<path d="M170.9 210l1.1 .3M170.9 210h.3M170.9 210l.3 .3M170.9 209.7l1.4 .5M170.9 209.7l.3 .3M170.9 210.3l.5 .1M170.9 209.6l.3 .1M170.9 209.6v.1M170.9 210.3h.3M170.9 210.3l.3 .3M170.9 209.6h.1M171 209.3a2.81 2.81 0 0 1 1.8 1.1"/>
<path d="M171 209.3l.3 .3M171 209.3l1.1 .4M171 209.3h.3M171 209.3h.1M171 210.6h.3M171 210.6l.3 .3M171 210.6h.2M171 209l1.4 .6 .5 .5M171 209l.3 .3M171.1 208.9l1.5 .7M171.1 208.9l.3 .1M171.1 208.9l-.1 .1"/>
<path d="M171.1 210.8l.2 .1M171.1 210.8l.3 .3M171.2 208.6l1 .5 .8 .6M171.2 208.6l.2 .3M171.2 208.6l1.8 1M171.2 208.6h.4M171.2 208.6h.1M171.2 211.1h.2M171.2 211.1l.4 .2M171.2 210.8h-.1M171.2 210.3l.8 .3 .4 .4M171.2 210.3h.1"/>
<path d="M171.2 210l.8 .3 .4 .4M171.2 210.3a1.66 1.66 0 0 1 1.2 .7M171.2 210h.1M171.2 209.7l.8 .3 .5 .4M171.2 210.6a1.66 1.66 0 0 1 1.3 .7M171.2 210.6h.1M171.3 209.7l.7 .3 .5 .4M171.3 210.6l.7 .3 .5 .4M171.3 209.7h-.1M171.3 210.6h.1M171.3 209.6l1.2 .7M171.3 210.6a1.54 1.54 0 0 1 1.2 .7"/>
<path d="M171.3 209.6v.1M171.3 211.1h-.1M171.3 208.3l1.9 1M171.3 208.3l.3 .3M171.3 209.3l1.2 .7M171.3 210.9a1.54 1.54 0 0 1 1.2 .7M171.3 210.9h.1M171.3 210.9l.8 .2 .4 .5M171.3 209.3h.1M171.3 210.9a1.46 1.46 0 0 1 1.2 .7M171.4 208.2l1.8 1.1M171.4 208.2l.3 .1"/>
<path d="M171.4 208.2l-.1 .1M171.4 209l1.2 .7M171.4 211.1a1.46 1.46 0 0 1 1.2 .7M171.4 211.1h.1M171.4 211.1l.8 .2 .4 .5M171.4 209h.1M171.4 208.9l1.3 .7M171.4 211.1a1.42 1.42 0 0 1 1.2 .6M171.4 208.9v.1M171.5 207.9l1.8 1.1M171.5 207.9l.2 .3M171.5 211.3l.2 .2"/>
<path d="M171.5 207.9l1.9 1M171.5 207.9h.4M171.5 207.9h.1M171.6 208.6l1.2 .7M171.6 211.3l.5 .1 .5 .4M171.6 211.3h.1M171.6 208.6h.1M171.6 211.3l.9 .4M171.6 211.3l-.3-.1 .4 .3M171.7 207.6l1.9 1.1M171.7 207.6l.2 .3M171.7 208.3l1.2 .7"/>
<path d="M171.7 211.5l.9 .3zM171.7 211.5h.1M171.7 208.2l1.3 .7M171.7 208.2v.1M171.7 207.5l1.9 1.1M171.7 211.5l.8 .2M171.7 207.5l.4 .1M171.7 207.5v.1M171.7 208.2h.1M171.9 207.9l1.2 .7M171.9 211.6l.6 .1M171.9 211.6h.1"/>
<path d="M171.9 207.3l1.8 1M171.9 207.3l.3 .3M171.9 207.9l1.3 .7M171.9 207.9h.1M171.9 211.6l.5 .1M172 207.2l.9 .7 .9 .4M172 207.2l-.1 .1M172 207.2l.4 .1M172 211.6l.1 .1M172.1 207.6l1.3 .7M172.1 211.7h.4zM172.1 211.7h.1"/>
<path d="M172.2 207.6l1.2 .7M172.2 207.6h-.1M172.2 207.6h.1M172.2 211.7h.1M172.2 207l1.4 1M172.2 207l.2 .3M172.2 206.9l1.2 .9 .7 .2M172.2 206.9v.1M172.2 206.9l.4 .1M172.4 207.3l1.2 .7M172.4 207.3h.1M172.4 211h.1"/>
<path d="M172.4 210.7h.1M172.4 211l.3 .1M172.4 210.7l.3 .4M172.4 211l.4 .4M172.4 210.7l.4 .1M172.4 206.7l1 .8M172.4 206.7l.3 .3M172.5 211.3h.1M172.5 211.3l.3 .1M172.5 210.4l.3 .4M172.5 210.4h.1M172.5 211.3l.3 .3"/>
<path d="M172.5 210.3v.1M172.5 210.3l.3 .1M172.5 206.7a2.81 2.81 0 0 0 1.9 1M172.5 206.7l.4 .1M172.5 206.7h-.1M172.5 211.7h.1M172.5 211.6h.1M172.5 211.6h.3M172.5 210l.3 .4M172.5 210h.1M172.5 211.6l.4 .3-.3-.1M172.5 210l.4 .1"/>
<path d="M172.6 207l1.3 .7M172.6 211.8h.1M172.6 209.7l.3 .4M172.6 211.8l.4 .3-.2-.1M172.6 209.7h.1M172.7 207l1.2 .7M172.7 207h-.1M172.7 211.8v.1M172.7 209.6l-.1 .1M172.7 209.6l.3 .1M172.7 211.8l.1 .2M172.7 207h.1"/>
<path d="M172.7 210.6l.1 .2M172.7 211v.1M172.7 206.5l.2 .3M172.7 206.5v.1M172.7 211.3l.1 .1M172.8 206.5l1.1 .9M172.8 206.5l.4 .1M172.8 206.5h-.1M172.8 212h.1M172.8 209.3l.2 .4M172.8 212l.4 .3-.3-.1M172.8 209.3h.1"/>
<path d="M172.8 209.3h.4M172.8 211.6v.1M172.9 206.8l1.2 .7M172.9 212.1v.1M172.9 206.8l.7 .5 .5 .2M172.9 206.8h.1M172.9 206.8l.7 .5 .6 .2M172.9 212.2h.1M172.9 209l.3 .3M173 212.2h.1M173 208.9l-.1 .1M173 212.2l.3 .2"/>
<path d="M173 208.9l.3 .1M173 206.3l.8 .8M173 206.3l.5 .1M173 206.3l.2 .3M173.1 208.6l.3 .3M173.2 208.6h-.1M173.2 208.6l.4 .1M173.2 206.6l.6 .5 .6 .2M173.2 206.6h.1M173.2 209.3h.1M173.3 206.2l.3 .3M173.3 206.2l.4 .1"/>
<path d="M173.3 206.2l.2 .2M173.3 212.4h.1M173.4 208.3l.2 .3M173.4 212.4l2.7 1.6M173.4 208.3h.1M173.4 208.3h.4M173.4 208.9l-.1 .1M173.5 206.4l.6 .5 .6 .2M173.5 206.4h.1M173.5 206.4a1.66 1.66 0 0 0 1.2 .7M173.6 206.1l.4 .1M173.6 206.1l.2 .2"/>
<path d="M173.6 206.1l.1 .2M173.6 208l.2 .3M173.6 208.6v.1M173.6 208h.1M173.6 208h.5M173.7 206.3a1.66 1.66 0 0 0 1.3 .7M173.7 206.3l.6 .5 .7 .2M173.8 206.3a1.54 1.54 0 0 0 1.2 .7M173.8 206.3h-.1M173.9 207.7l.2 .3M173.9 206l.4 .2M173.9 206l.1 .2"/>
<path d="M173.9 206v.1M173.9 207.7h.1M173.9 207.7h.5M174 206.2a1.54 1.54 0 0 0 1.2 .7M174 206.2l.6 .6 .6 .1M174 206.2h.1M174 206.2a1.46 1.46 0 0 0 1.2 .7M174.1 206l.4 .2M174.1 206l.2 .2M174.1 206v.1M174.1 207.5l.3 .2M174.1 207.5h.1"/>
<path d="M174.2 207.5h.4M174.2 207.5h-.1M174.3 206.2a1.46 1.46 0 0 0 1.2 .7M174.3 206.2h.1M174.3 206.2l.5 .5 .7 .2M174.3 206.2a1.42 1.42 0 0 0 1.1 .7M174.4 207.3l.2 .2M174.4 207.3h.1M174.4 207.3l.5 .1M174.5 206.1l.4 .3M174.5 206.1l.2 .2M174.5 206.2l.3 .4 .7 .3-.6-.3z"/>
<path d="M174.5 206.2h.1M174.5 206.2l-17.8-10.3a2.13 2.13 0 0 0-2.5 1 3.7 3.7 0 0 0-.8 3.8l.3 .4 18.2 10.5M174.5 206.2l.8 .7M174.5 206.2l-.2-.1 .4 .2M174.6 207.5l-.2 .1M174.7 207.1l.2 .3M174.7 207.1h.1M174.7 206.3l.7 .6-.7-.6M174.7 206.3h.1M174.7 206.3l.6 .5M174.9 207.4h-.1M174.9 206.4l.4 .5-.4-.5"/>
<path d="M174.9 206.4h.1M174.9 206.4l.3 .3M175 207l.2 .2-.5-.1M175 207h.1M175 206.5h.1M175.1 206.5l.2 .3zM175.1 206.6h.1M175.1 206.6l.1 .1M175.2 206.9l.2 .2-.4-.1M175.2 206.9h.1M175.5 206.9l.2 .2-.5-.2M175.5 206.9h.1"/>
<path d="M175.5 206.9h.2M175.5 206.9l.5 .2-.3-.2M175.7 206.9l.5 .2-.3-.1M175.9 207h.1M176 207l3.4 2M179.6 209.2a1.62 1.62 0 0 0-2.2 .2 4.2 4.2 0 0 0-1.6 4.1l.1 .3 .5 .3M179.7 209.2h-.1a1.65 1.65 0 0 0-2.2 .2 4.3 4.3 0 0 0-1.7 4.1 .92 .92 0 0 0 .8 .6M180.3 209.7a1.46 1.46 0 0 0-2.4 0 4.2 4.2 0 0 0-1.7 4.1l.2 .3 .5 .3M180.8 210a1.46 1.46 0 0 0-2.4 0 4.2 4.2 0 0 0-1.7 4l.2 .3 .5 .3M181.3 210.3a1.46 1.46 0 0 0-2.4 0 4.2 4.2 0 0 0-1.7 4l.2 .3 .5 .3M181.8 210.6a1.46 1.46 0 0 0-2.4 0 4.2 4.2 0 0 0-1.7 4l.2 .3 .5 .3M182.3 210.9a1.46 1.46 0 0 0-2.4-.1 4.2 4.2 0 0 0-1.7 4.1l.2 .3 .5 .3"/>
<path d="M182.7 211.2a1.46 1.46 0 0 0-2.3-.1 4.2 4.2 0 0 0-1.7 4.1l.2 .3 .5 .3M183.2 211.4a1.46 1.46 0 0 0-2.3 0 4.2 4.2 0 0 0-1.7 4.1l.2 .3 .5 .3M183.7 211.7a1.46 1.46 0 0 0-2.3 0 4.2 4.2 0 0 0-1.7 4.1l.2 .3 .5 .3M184.2 212a1.46 1.46 0 0 0-2.3 0 4.2 4.2 0 0 0-1.7 4l.2 .3 .5 .3M184.7 212.3a1.46 1.46 0 0 0-2.3 0 4.2 4.2 0 0 0-1.7 4l.2 .3 .5 .3M185.2 212.6a1.46 1.46 0 0 0-2.4 0 4.2 4.2 0 0 0-1.6 4l.2 .3 .5 .3M185.7 212.9a1.46 1.46 0 0 0-2.4-.1 4.2 4.2 0 0 0-1.6 4.1l.2 .3 .5 .3M186.2 213.2a1.46 1.46 0 0 0-2.4-.1 4.2 4.2 0 0 0-1.6 4.1l.2 .3 .5 .3M186.7 213.4a1.46 1.46 0 0 0-2.4 0 4.2 4.2 0 0 0-1.6 4.1l.2 .3 .5 .3M187.2 213.7a1.46 1.46 0 0 0-2.4 0 4.2 4.2 0 0 0-1.6 4.1l.2 .3 .5 .3M187.7 214a1.46 1.46 0 0 0-2.4 0 4.2 4.2 0 0 0-1.6 4l.2 .3 .5 .3M188.2 214.3a1.46 1.46 0 0 0-2.4 0 4.2 4.2 0 0 0-1.6 4l.1 .3 .6 .3"/>
<path d="M188.7 214.6a1.46 1.46 0 0 0-2.4 0 4.2 4.2 0 0 0-1.6 4l.1 .3 .6 .3M189.2 214.9a1.46 1.46 0 0 0-2.4-.1 4.2 4.2 0 0 0-1.6 4.1l.1 .3 .5 .3M189.5 214.9a1.62 1.62 0 0 0-2.2 .2 4.2 4.2 0 0 0-1.6 4.1l.1 .3 .5 .3M190 215.2a1.62 1.62 0 0 0-2.2 .2 4.2 4.2 0 0 0-1.7 4.1l.2 .3 .5 .3M190 217.3a1.34 1.34 0 0 1 2.1-.2 3.2 3.2 0 0 1-2.4 4 1.31 1.31 0 0 1-.8-1.9l.5-1.2zM190.2 216.3a1.45 1.45 0 0 1 2 1.1M190.2 216.3a4.3 4.3 0 0 0-2.1 4.3 .95 .95 0 0 0 1.2 .6M190.2 216.3a1.37 1.37 0 0 1 1.6 0 1.37 1.37 0 0 1 .5 1.6M190.5 215.5a1.62 1.62 0 0 0-2.2 .2 4.2 4.2 0 0 0-1.7 4.1l.2 .3 .5 .3M191 215.8a1.62 1.62 0 0 0-2.2 .2 4.2 4.2 0 0 0-1.7 4l.2 .3 .5 .3M191.5 216.1a1.62 1.62 0 0 0-2.2 .2 4.2 4.2 0 0 0-1.7 4l.2 .3 .5 .3M192.2 217.4a1.13 1.13 0 0 0-.8-.8 1.13 1.13 0 0 0-1.1 .3 3.5 3.5 0 0 0-1.5 4 1.25 1.25 0 0 0 1.8 0"/>
<path d="M55 220.8l4.4 .2 4.3-.2M56.7 221l1.8 .1M62.1 221l-1.9 .1"/>
</g>
<text font-size="7.1" x="127.5" y="282.7">M6x50x18hex_bolt</text>
<g font-size="4.9">
<text x="99.5" y="80">DETAIL B</text>
<text x="95.6" y="85">SCALE 40 : 1</text>
<text x="102.4" y="108">A</text>
<text x="92.6" y="119.6">C</text>
<text x="178.2" y="118.8">B</text>
<text x="151.7" y="151.9">SECTION A-A</text>
<text x="102.4" y="161.7">A</text>
<text x="49.9" y="226.8">DETAIL C</text>
<text x="46.6" y="231.8">SCALE 20 : 1</text>
</g>
<g font-size="4.7" fill="#808080">
<text x="81.4" y="14.2">60° x 48</text>
<text x="144.9" y="34.6" transform="rotate(-90 144.9 34.6)">0.23</text>
<text x="55.1" y="109.6">26.50</text>
<text x="70.3" y="155.6" transform="rotate(-90 70.3 155.6)">5.60</text>
<text x="38.3" y="175.8">R2</text>
</g>
<g font-size="4.7">
<text x="133.5" y="79.3">NOTE:</text>
<text x="133.5" y="83.9">Tooth profile drawn is</text>
<text x="133.5" y="88.4">M4x0.7 thread profile.</text>
</g>
<text font-size="3.9" x="196" y="280.4">A4</text>
<g font-size="3.2">
<text x="68.2" y="282.8">M6X50X18MM GRADE 8.8</text>
<text x="75.6" y="285.9">HEX HEAD BOLT</text>
</g>
<text font-size="2.5" x="191.1" y="240.9">1</text>
<g font-size="2">
<text x="10.7" y="239.5">UNLESS OTHERWISE SPECIFIED:</text>
<text x="44.5" y="239.5">FINISH:</text>
<text x="91.4" y="239.4">DEBUR AND</text>
<text x="10.7" y="242">DIMENSIONS ARE IN MILLIMETERS</text>
<text x="10.7" y="244.5">SURFACE FINISH:</text>
<text x="91.4" y="241.9">BREAK SHARP</text>
<text x="91.4" y="244.4">EDGES</text>
<text x="130.5" y="240.8">DO NOT SCALE DRAWING</text>
<text x="171.2" y="241">REVISION</text>
<text x="10.7" y="247">TOLERANCES:</text>
<text x="12.3" y="249.5">LINEAR:</text>
<text x="12.3" y="252">ANGULAR:</text>
<text x="24.4" y="256.9">NAME</text>
<text x="40.1" y="256.8">SIGNATURE</text>
<text x="57.3" y="256.8">DATE</text>
<text x="110.1" y="257.1">TITLE:</text>
<text x="10.3" y="260.9">DRAWN</text>
<text x="25.1" y="261">JMG</text>
<text x="56.1" y="260.8">21.07.11</text>
<text x="10.5" y="269.3">APPV'D</text>
<text x="10.5" y="265.2">CHK'D</text>
<text x="10.6" y="273.6">MFG</text>
<text x="10.8" y="278">Q.A</text>
<text x="65.8" y="277.4">MATERIAL:</text>
<text x="110.2" y="278.5">DWG NO.</text>
<text x="65.7" y="290.4">WEIGHT:</text>
<text x="110.2" y="290.5">SCALE:2:1</text>
<text x="162.4" y="290.4">SHEET 1 OF 1</text>
</g>
</svg>
